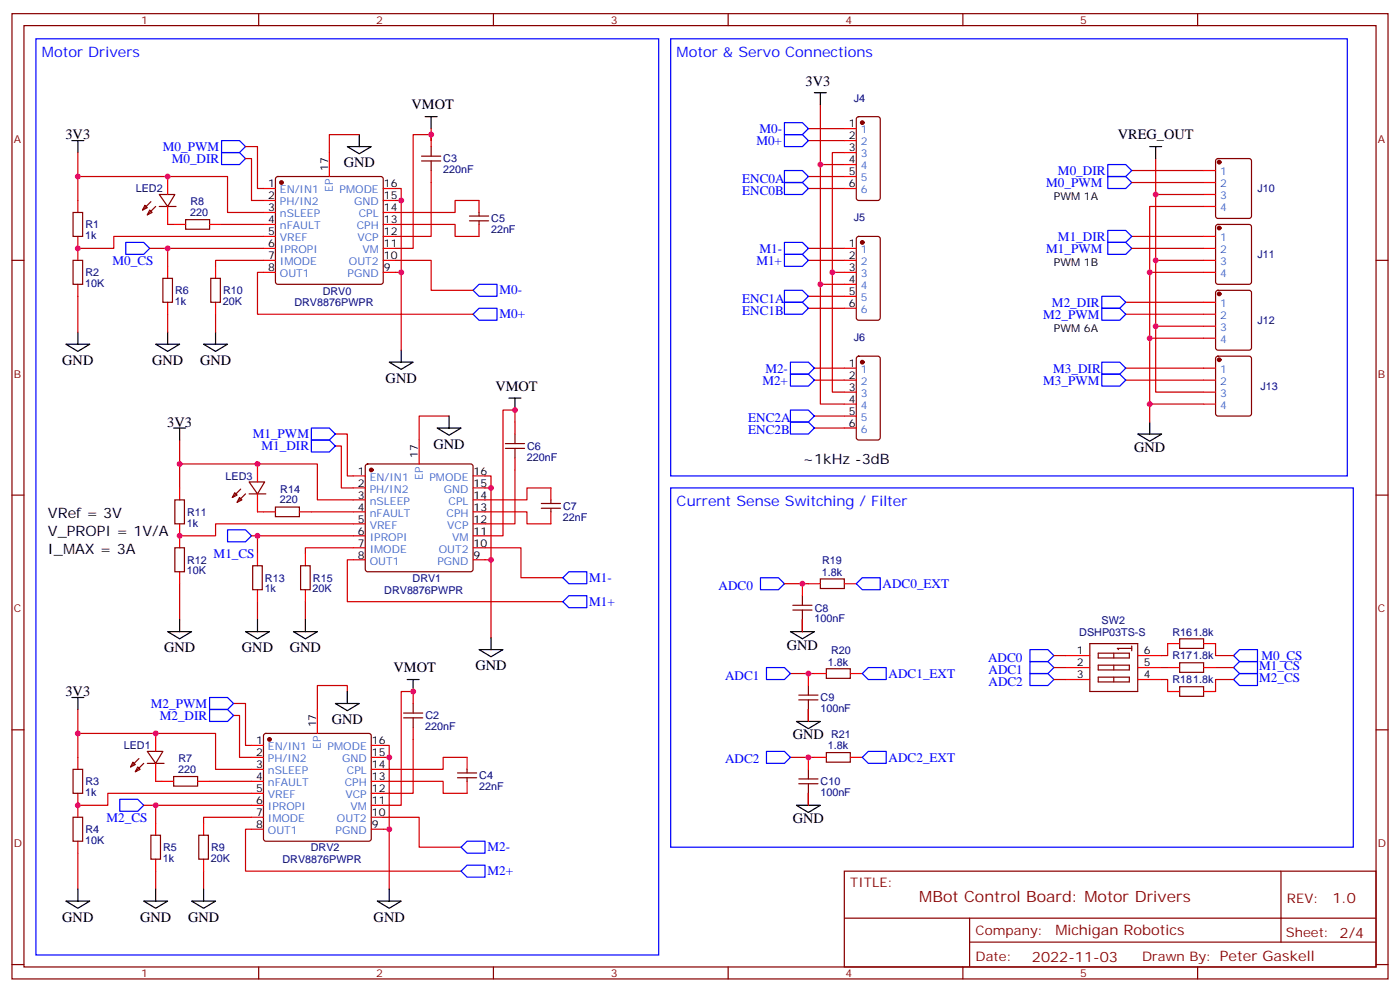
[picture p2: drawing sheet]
<svg xmlns="http://www.w3.org/2000/svg" width="412mm" height="292mm" viewBox="0 0 412 292" stroke-linecap="round" stroke-linejoin="round" font-family="sans-serif">
<g fill="none" stroke="#870000" stroke-width=".35">
<path d="M3.5 4h405.4v284.4h-405.4zM7.1 7.5h398.2v277.3h-398.2zM76.2 4v3.5M145.3 4v3.5M214.5 4v3.5M283.6 4v3.5M352.8 4v3.5M252.5 34.6l.4-.2h5.7l.6 .4 .1 23.5-.5 .7-5.9 .1-.6-.5-.1-23.5zM44.4 59.4l-2.4 2.5M46.9 57.3h4.6l-2.1 3.5zM81.4 52.2l.4-.2h30.4l.5 .2 .2 .5v30.3l-.2 .5-.5 .2h-30.4l-.5-.2-.2-.5v-30.3zM124.2 47.4h5.6"/>
<path d="M124.2 46h5.6M127 43.2v2.8M127 47.4v2.8M358.3 46.9l.5-.2h9.1l.7 .4 .1 16.5-.5 .7h-9.4l-.7-.4v-16.5zM3.5 76.7h3.6M21.5 62.6h2.8v7h-2.8zM21.5 76.7h2.8v7h-2.8zM42.7 60.5l.7 .7-1.4 .7zM44.1 61.9l.7 .7-1.4 .7zM45.9 60.8l-2.5 2.5M46.9 60.8h5M54.7 64.7h7v2.8h-7z"/>
<path d="M138.3 65.1h5.6M138.3 63.6h5.6M141.1 62.6v1M141.1 65.1v1M252.5 69.8l.4-.2h5.7l.6 .5 .1 23.5-.5 .7h-5.9l-.6-.4-.1-23.6zM358.3 66.3l.5-.2h9.1l.7 .4 .1 16.5-.5 .7h-9.4l-.7-.4v-16.5zM405.3 76.7h3.6M48 82h2.8v7h-2.8zM62.1 82h2.8v7h-2.8zM358.3 85.7l.5-.2h9.1l.7 .4 .1 16.5-.5 .7-9.4 .1-.7-.5v-16.5zM252.5 105.1l.4-.2h5.7l.6 .4 .1 23.6-.5 .7h-5.9l-.6-.5-.1-23.5zM358.3 105.1l.5-.2h9.1l.7 .4 .1 16.5-.5 .7-9.4 .1-.7-.5v-16.5z"/>
<path d="M107.8 136.9l.5-.2h30.3l.5 .2 .2 .5v30.3l-.2 .5-.5 .2h-30.3l-.5-.2-.2-.5v-30.3zM148.9 132.1h5.6M148.9 130.7h5.6M151.7 127.8v2.9M151.7 132.1v2.8M3.5 145.8h3.6M51.5 147.2h2.8v7.1h-2.8zM69.1 145.1l.7 .7-1.4 .7zM70.6 146.5l.7 .7-1.5 .8zM70.9 144.1l-2.5 2.4M72.3 145.5l-2.5 2.5M73.4 142h4.6l-2.2 3.5z"/>
<path d="M73.4 145.5h4.9M81.1 149.4h7.1v2.8h-7.1zM159.5 149.7h5.6M159.5 148.3h5.6M162.3 147.2v1.1M162.3 149.7v1.1M405.3 145.8h3.6M51.5 161.4h2.8v7h-2.8zM74.4 166.7h2.9v7h-2.9zM88.5 166.7h2.9v7h-2.9zM233.5 179.7h5.7M233.5 178.3h5.7"/>
<path d="M236.4 175.5v2.8M236.4 179.7v2.8M241.7 170.5h7v2.9h-7zM243.4 197h7.1v2.8h-7.1zM321 189.6h14.1v14.1h-14.1zM323.5 192.4h9.2v1.4h-9.2zM323.5 195.9h9.2v1.4h-9.2zM323.5 199.5h9.2v1.4h-9.2zM328.1 192.4v1.4M328.1 195.9v1.4M328.1 199.5v1.4M333.4 190.3v1.4"/>
<path d="M333.4 191h-4.3l.4 .3M347.5 188.2h7v2.8h-7zM347.5 195.2h7v2.8h-7zM3.5 215h3.6M77.8 216.2l.5-.2h30.4l.5 .2 .2 .5v30.4l-.3 .5-.4 .2h-30.4l-.5-.2-.2-.5v-30.4zM118.9 211.5h5.6M118.9 210h5.6M121.7 207.2v2.8M121.7 211.5v2.8M235.3 206.2h5.6M235.3 204.8h5.6M238.1 201.9v2.9"/>
<path d="M238.1 206.2v2.8M347.5 202.3h7v2.8h-7zM405.3 215h3.6M21.5 226.6h2.8v7.1h-2.8zM39.2 224.5l.7 .7-1.4 .7zM40.6 225.9l.7 .7-1.4 .7zM40.9 223.4l-2.4 2.5M42.3 224.9l-2.4 2.4M43.4 221.3h4.6l-2.1 3.6zM43.4 224.9h4.9M51.2 228.7h7v2.9h-7zM134.8 229.1h5.6"/>
<path d="M134.8 227.7h5.6M137.6 226.6v1.1M137.6 229.1v1.1M235.3 230.9h5.6M235.3 229.4h5.6M238.1 226.6v2.8M238.1 230.9v2.8M243.4 221.7h7.1v2.8h-7.1zM21.5 240.7h2.8v7.1h-2.8zM44.4 246h2.9v7.1h-2.9zM58.6 246h2.8v7.1h-2.8zM248.7 256.6h156.6v28.2h-156.6z"/>
<path d="M377.3 256.6v20.9M248.7 270.5h156.5M285.6 277.5h119.6M285.6 270.5v14.1M3.5 284.1h3.6M76.2 284.8v3.6M145.3 284.8v3.6M214.5 284.8v3.6M283.6 284.8v3.6M352.8 284.8v3.6M405.3 284.1h3.6"/>
</g>
<g fill="none" stroke="#00f" stroke-width=".35">
<path d="M10.6 11.4h183.4v269.9h-183.4zM197.6 11.4h199.3v128.8h-199.3zM231.1 36.1h5.3l1.7 1.8-1.7 1.8h-5.3zM231.1 39.7h5.3l1.7 1.7-1.7 1.8h-5.3zM65.3 44.9h5.3l1.7 1.8-1.7 1.8h-5.3zM65.3 41.4h5.3l1.7 1.8-1.7 1.7h-5.3zM231.1 50.2h5.3l1.7 1.8-1.7 1.8h-5.3zM231.1 53.8h5.3l1.7 1.7-1.7 1.8h-5.3zM326.3 48.5h5.3l1.8 1.7-1.8 1.8h-5.3zM326.3 52h5.3l1.8 1.8-1.8 1.7h-5.3zM37 71.4h5.3l1.8 1.8-1.8 1.7h-5.3zM231.1 74.9h5.3l1.7 1.8-1.7 1.8h-5.3z"/>
<path d="M231.1 71.4h5.3l1.7 1.8-1.7 1.7h-5.3zM326.3 67.9h5.3l1.8 1.7-1.8 1.8h-5.3zM326.3 71.4h5.3l1.8 1.8-1.8 1.7h-5.3zM139.3 85.5l1.8-1.8h5.3v3.6h-5.3zM139.3 92.6l1.8-1.8h5.3v3.5h-5.3zM231.1 85.5h5.3l1.7 1.8-1.7 1.7h-5.3zM231.1 89h5.3l1.7 1.8-1.7 1.8h-5.3zM324.6 87.3h5.2l1.8 1.7-1.8 1.8h-5.2zM324.6 90.8h5.2l1.8 1.8-1.8 1.7h-5.2zM232.8 110.2h5.3l1.8 1.8-1.8 1.7h-5.3zM232.8 106.7h5.3l1.8 1.7-1.8 1.8h-5.3zM324.6 106.7h5.2l1.8 1.7-1.8 1.8h-5.2z"/>
<path d="M324.6 110.2h5.2l1.8 1.8-1.8 1.7h-5.2zM91.7 126.1h5.3l1.8 1.7-1.8 1.8h-5.3zM91.7 129.6h5.3l1.8 1.8-1.8 1.7h-5.3zM232.8 120.8h5.3l1.8 1.8-1.8 1.7h-5.3zM232.8 124.3h5.3l1.8 1.8-1.8 1.7h-5.3zM67 156.1h5.3l1.8 1.7-1.8 1.8h-5.3zM197.6 143.7h201v105.9h-201zM165.8 177.2l1.8-1.7h5.3v3.5h-5.3zM165.8 170.2l1.8-1.8h5.3v3.5h-5.3zM224 170.2h5.3l1.8 1.7-1.8 1.8h-5.3zM254 170.2h5.3v3.5h-5.3l-1.8-1.8zM225.8 196.6h5.3l1.7 1.8-1.7 1.8h-5.3z"/>
<path d="M254 198.4l1.8-1.8h5.3v3.6h-5.3zM303.4 198.4h5.3l1.7 1.8-1.7 1.7h-5.3zM303.4 194.9h5.3l1.7 1.7-1.7 1.8h-5.3zM303.4 191.3h5.3l1.7 1.8-1.7 1.8h-5.3zM363.4 193.1l1.7-1.8h5.3v3.6h-5.3zM363.4 196.6l1.7-1.7h5.3v3.5h-5.3zM365.1 198.4h5.3v3.5h-5.3l-1.7-1.7zM61.7 205.5h5.3l1.8 1.7-1.8 1.8h-5.3zM61.7 209h5.3l1.8 1.7-1.8 1.8h-5.3zM35.3 235.4h5.3l1.7 1.8-1.7 1.8h-5.3zM225.8 221.3h5.3l1.7 1.8-1.7 1.8h-5.3zM255.8 221.3h5.3v3.6h-5.3l-1.8-1.8z"/>
<path d="M135.8 249.6l1.8-1.8h5.3v3.5h-5.3zM137.6 254.8h5.3v3.6h-5.3l-1.8-1.8z"/>
</g>
<g fill="#870000" stroke="#870000" stroke-width=".35">
<circle cx="82.9" cy="53.8" r=".53"/>
<circle cx="109.4" cy="138.4" r=".53"/>
<circle cx="79.4" cy="217.8" r=".53"/>
<circle cx="359.1" cy="106" r=".53"/>
<circle cx="359.1" cy="86.6" r=".53"/>
<circle cx="359.1" cy="67.2" r=".53"/>
<circle cx="359.1" cy="47.8" r=".53"/>
<circle cx="254" cy="36.1" r=".53"/>
<circle cx="254" cy="71.4" r=".53"/>
<circle cx="254" cy="106.7" r=".53"/>
</g>
<g fill="none" stroke="#f00" stroke-width=".35">
<path d="M127 39.7v3.5M248.7 37.9h3.5M22.9 59.1v3.5M49.4 52v5.3M77.6 55.5h3.5M77.6 59.1h3.5M97 44.9v7.1M112.9 55.5h3.5M112.9 59.1h3.5M127 50.2v3.6M141.1 59.1v3.5M248.7 55.5h3.5"/>
<path d="M248.7 41.4h3.5M248.7 44.9h3.5M248.7 48.5h3.5M248.7 52h3.5M354.5 50.2h3.6M354.5 53.8h3.6M354.5 57.3h3.6M22.9 69.6v7.1M49.4 60.8v5.3M49.4 78.5v3.5M51.2 66.1h3.5M61.7 66.1h3.6"/>
<path d="M63.5 78.5v3.5M77.6 62.6h3.5M77.6 66.1h3.5M77.6 69.6h3.5M77.6 73.2h3.5M77.6 76.7h3.5M112.9 62.6h3.5M112.9 66.1h3.5M112.9 69.6h3.5M112.9 73.2h3.5M112.9 76.7h3.5M141.1 66.1v3.5"/>
<path d="M248.7 73.2h3.5M248.7 76.7h3.5M354.5 69.6h3.6M354.5 73.2h3.6M354.5 76.7h3.6M354.5 60.8h3.6M22.9 83.7v3.6M49.4 89v3.6M63.5 89v3.6M77.6 80.2h3.5M112.9 80.2h3.5M248.7 80.2h3.5"/>
<path d="M248.7 83.7h3.5M248.7 87.3h3.5M248.7 90.8h3.5M354.5 80.2h3.6M354.5 89h3.6M354.5 92.6h3.6M354.5 96.1h3.6M354.5 99.6h3.6M248.7 108.4h3.5M248.7 112h3.5M248.7 115.5h3.5M248.7 119h3.5"/>
<path d="M354.5 108.4h3.6M354.5 112h3.6M354.5 115.5h3.6M354.5 119h3.6M75.8 136.7v5.3M123.5 129.6v7.1M151.7 124.3v3.5M151.7 134.9v3.5M248.7 122.6h3.5M248.7 126.1h3.5M52.9 143.7v3.5M52.9 154.3v7.1"/>
<path d="M75.8 145.5v5.3M77.6 150.8h3.5M88.2 150.8h3.5M104.1 150.8h3.5M104.1 140.2h3.5M104.1 143.7h3.5M104.1 147.2h3.5M104.1 154.3h3.5M104.1 157.8h3.5M139.3 150.8h3.6M139.3 140.2h3.6M139.3 143.7h3.6"/>
<path d="M139.3 147.2h3.6M139.3 154.3h3.6M139.3 157.8h3.6M162.3 143.7v3.5M162.3 150.8v3.5M52.9 168.4v3.5M75.8 163.1v3.6M75.8 173.7v3.5M90 163.1v3.6M90 173.7v3.5M104.1 161.4h3.5M104.1 164.9h3.5"/>
<path d="M139.3 161.4h3.6M139.3 164.9h3.6M236.4 171.9v3.6M238.1 171.9h3.6M248.7 171.9h3.5M236.4 182.5v3.6M238.1 198.4v3.5M239.9 198.4h3.5M250.5 198.4h3.5M314 196.6h7M314 193.1h7M335.1 196.6h7.1"/>
<path d="M335.1 193.1h7.1M344 189.6h3.5M344 196.6h3.5M354.5 189.6h3.6M354.5 196.6h3.6M45.9 216v5.3M74.1 219.6h3.5M93.5 209v7M109.4 219.6h3.5M121.7 203.7v3.5M121.7 214.3v3.5M238.1 209v3.5"/>
<path d="M314 200.2h7M335.1 200.2h7.1M344 203.7h3.5M354.5 203.7h3.6M22.9 223.1v3.5M22.9 233.7v7M45.9 224.9v5.3M47.6 230.2h3.6M58.2 230.2h3.5M74.1 230.2h3.5M74.1 223.1h3.5M74.1 226.6h3.5"/>
<path d="M74.1 233.7h3.5M74.1 237.2h3.5M109.4 230.2h3.5M109.4 223.1h3.5M109.4 226.6h3.5M109.4 233.7h3.5M109.4 237.2h3.5M137.6 223.1v3.5M137.6 230.2v3.5M238.1 223.1v3.5M238.1 233.7v3.5M239.9 223.1h3.5"/>
<path d="M250.5 223.1h3.5M22.9 247.8v3.5M45.9 242.5v3.5M45.9 253.1v3.5M60 242.5v3.5M60 253.1v3.5M74.1 240.7h3.5M74.1 244.3h3.5M109.4 240.7h3.5M109.4 244.3h3.5"/>
</g>
<g fill="none" stroke="#c00" stroke-width=".35">
<path d="M105.8 39.7h-8.8v5.2M127 37.9v3.5v-1.7h-5.3v33.5h-5.3M238.1 37.9h10.6M241.7 30.8v17.7h7M22.9 52h44.1v10.6h10.6M22.9 44.9v14.2M72.3 46.7h1.8v12.4h3.5M72.3 43.2h3.5v12.3h1.8M116.4 59.1h1.8v21.1M116.4 55.5h1.8v3.6M127 53.8v15.8h-10.6M141.1 59.1h-7v3.5h-17.7"/>
<path d="M238.1 41.4h10.6M238.1 52h10.6M238.1 55.5h10.6M241.7 48.5v35.2h7M248.7 44.9h-3.5v35.3M333.4 53.8h21.1M333.4 50.2h21.1M340.4 57.3h14.1M340.4 46.7v30h14.1M44.1 73.2h5.3M49.4 66.1h1.8M65.3 66.1h12.3"/>
<path d="M77.6 73.2h-28.2v5.3M77.6 76.7h-14.1v1.8M77.6 69.6h-44.1v3.6h-10.6M116.4 66.1h17.7v3.5h7M116.4 76.7h10.6v8.8h12.3M238.1 73.2h10.6M238.1 76.7h10.6M333.4 73.2h21.1M333.4 69.6h21.1M340.4 76.7v19.4h14.1M354.5 60.8h-15.8v19.4M22.9 87.3v10.6"/>
<path d="M49.4 92.6v5.3M63.5 92.6v5.3M77.6 80.2h-1.8v12.4h63.5M116.4 80.2h1.8v23M238.1 87.3h10.6M238.1 90.8h10.6M241.7 83.7v35.3h7M248.7 80.2h-3.5v35.3h3.5M331.6 92.6h22.9M331.6 89h22.9M340.4 96.1v19.4h14.1M354.5 80.2h-15.8v19.4"/>
<path d="M354.5 99.6h-15.8v24.7M239.9 108.4h8.8M239.9 112h8.8M331.6 112h22.9M331.6 108.4h22.9M338.7 119h15.8M52.9 136.7h40.6v10.5h10.6M52.9 129.6v14.1M98.8 127.8h3.5v12.4h1.8M98.8 131.4h1.7v12.3h3.6M132.3 122.6h-8.8v7M151.7 124.3v-3.5h-3.5v37h-5.3"/>
<path d="M151.7 138.4v15.9h-8.8M239.9 122.6h8.8M239.9 126.1h8.8M74.1 157.8h1.7M75.8 150.8h1.8M91.7 150.8h12.4M104.1 154.3h-40.6v3.5h-10.6M104.1 157.8h-28.3v5.3M142.9 143.7h1.7v21.2M142.9 150.8h12.3v3.5h7.1M142.9 140.2h1.7v3.5M162.3 143.7h-7.1v3.5h-12.3"/>
<path d="M52.9 171.9v10.6M75.8 177.2v5.3M90 177.2v5.3M104.1 164.9h-1.8v12.3h63.5M104.1 161.4h-14.1v1.7M142.9 161.4h10.6v8.8h12.3M142.9 164.9h1.7v22.9M231.1 171.9h7M232.8 198.4h7.1M236.4 182.5v3.6M310.4 196.6h3.6M310.4 193.1h3.6"/>
<path d="M342.2 196.6h1.8M344 189.6v3.5h-1.8M358.1 189.6v3.5h5.3M358.1 196.6h5.3M22.9 216h40.6v10.6h10.6M22.9 209v14.1M68.8 207.2h3.5v12.4h1.8M68.8 210.7h1.8v12.4h3.5M102.3 203.7v-1.8h-8.8v7.1M112.9 219.6h1.8v3.5M121.7 203.7h-3.5v33.5h-5.3M121.7 217.8v15.9h-8.8"/>
<path d="M238.1 209v3.5M310.4 200.2h3.6M342.2 200.2h1.8v3.5M363.4 200.2h-5.3v3.5M42.3 237.2h3.6M45.9 230.2h1.7M61.7 230.2h12.4M74.1 233.7h-42.4v3.5h-8.8M74.1 237.2h-28.2v5.3M112.9 223.1h1.8v21.2M112.9 230.2h17.6v3.5h7.1M137.6 223.1h-7.1v3.5h-17.6"/>
<path d="M232.8 223.1h7.1M238.1 233.7v3.5M22.9 251.3v10.6M45.9 256.6v5.3M60 256.6v5.3M74.1 244.3h-1.8v12.3h63.5M74.1 240.7h-14.1v1.8M112.9 240.7h10.6v8.9h12.3M112.9 244.3h1.8v17.6"/>
</g>
<g fill="none" stroke="#000" stroke-width=".35">
<path d="M105.8 39.7v3.5M125.2 34.4h3.6M127 34.4v3.5M239.9 27.3h3.5M241.7 27.3v3.5M21.2 41.4h3.5M22.9 41.4v3.5M102.3 43.2h7.1l-3.6 2.1zM338.7 43.2h3.5M340.4 43.2v3.5M22.9 97.9v3.5M49.4 97.9v3.5"/>
<path d="M63.5 97.9v3.5M19.4 101.4h7.1l-3.6 2.1zM45.9 101.4h7l-3.5 2.1zM60 101.4h7l-3.5 2.1zM114.7 106.7h7l-3.5 2.1zM118.2 103.2v3.5M149.9 117.3h3.6M151.7 117.3v3.5M51.2 126.1h3.5M52.9 126.1v3.5M128.8 126.1h7l-3.5 2.1zM132.3 122.6v3.5"/>
<path d="M335.1 127.8h7.1l-3.5 2.2zM338.7 124.3v3.5M49.4 186.1h7l-3.5 2.1zM52.9 182.5v3.6M72.3 186.1h7.1l-3.6 2.1zM75.8 182.5v3.6M86.4 186.1h7.1l-3.5 2.1zM90 182.5v3.6M141.1 191.3h7.1l-3.6 2.2zM144.6 187.8v3.5M232.8 186.1h7.1l-3.5 2.1zM236.4 182.5v3.6"/>
<path d="M21.2 205.5h3.5M22.9 205.5v3.5M98.8 207.2h7l-3.5 2.1zM102.3 203.7v3.5M119.9 200.2h3.6M121.7 200.2v3.5M234.6 212.5h7.1l-3.6 2.1zM238.1 209v3.5M234.6 237.2h7.1l-3.6 2.1zM238.1 233.7v3.5M19.4 265.4h7.1l-3.6 2.1zM22.9 261.9v3.5"/>
<path d="M42.3 265.4h7.1l-3.5 2.1zM45.9 261.9v3.5M56.4 265.4h7.1l-3.5 2.1zM60 261.9v3.5M111.1 265.4h7.1l-3.5 2.1zM114.7 261.9v3.5"/>
</g>
<g fill="#f0c">
<circle cx="118.2" cy="80.2" r=".88"/>
<circle cx="22.9" cy="73.2" r=".88"/>
<circle cx="22.9" cy="52" r=".88"/>
<circle cx="49.4" cy="52" r=".88"/>
<circle cx="75.8" cy="136.7" r=".88"/>
<circle cx="52.9" cy="136.7" r=".88"/>
<circle cx="52.9" cy="157.8" r=".88"/>
<circle cx="151.7" cy="120.8" r=".88"/>
<circle cx="144.6" cy="164.9" r=".88"/>
<circle cx="45.9" cy="216" r=".88"/>
<circle cx="22.9" cy="216" r=".88"/>
<circle cx="22.9" cy="237.2" r=".88"/>
<circle cx="114.7" cy="244.3" r=".88"/>
<circle cx="75.8" cy="157.8" r=".88"/>
<circle cx="49.4" cy="73.2" r=".88"/>
<circle cx="45.9" cy="237.2" r=".88"/>
<circle cx="238.1" cy="198.4" r=".88"/>
<circle cx="236.4" cy="171.9" r=".88"/>
<circle cx="340.4" cy="96.1" r=".88"/>
<circle cx="340.4" cy="76.7" r=".88"/>
<circle cx="340.4" cy="57.3" r=".88"/>
<circle cx="338.7" cy="80.2" r=".88"/>
<circle cx="338.7" cy="99.6" r=".88"/>
<circle cx="338.7" cy="119" r=".88"/>
<circle cx="238.1" cy="223.1" r=".88"/>
<circle cx="121.7" cy="203.7" r=".88"/>
<circle cx="127" cy="39.7" r=".88"/>
<circle cx="245.2" cy="80.2" r=".88"/>
<circle cx="241.7" cy="83.7" r=".88"/>
<circle cx="241.7" cy="48.5" r=".88"/>
<circle cx="118.2" cy="59.1" r=".88"/>
<circle cx="144.6" cy="143.7" r=".88"/>
<circle cx="114.7" cy="223.1" r=".88"/>
</g>
<text font-size="4.6" fill="#800" x="270.8" y="265.6">MBot Control Board: Motor Drivers</text>
<g font-size="4.2" fill="#00f">
<text x="12.3" y="16.7">Motor Drivers</text>
<text x="199.3" y="16.7">Motor &amp; Servo Connections</text>
<text x="199.3" y="149">Current Sense Switching / Filter</text>
</g>
<g font-size="4.2">
<text x="237.3" y="25.2">3V3</text>
<text x="121.2" y="32.2">VMOT</text>
<text x="19.3" y="41">3V3</text>
<text x="329.3" y="41.1">VREG_OUT</text>
<text x="101.2" y="49.3">GND</text>
<text x="18.3" y="107.5">GND</text>
<text x="44.8" y="107.5">GND</text>
<text x="58.9" y="107.5">GND</text>
<text x="113.6" y="112.8">GND</text>
<text x="145.9" y="115.1">VMOT</text>
<text x="49.3" y="125.7">3V3</text>
<text x="127.7" y="132.2">GND</text>
<text x="236.4" y="136.7">~1kHz -3dB</text>
<text x="334.1" y="133.1">GND</text>
<text x="14.1" y="152.5">VRef = 3V</text>
<text x="14.1" y="157.8">V_PROPI = 1V/A</text>
<text x="14.1" y="163.1">I_MAX = 3A</text>
<text x="231.8" y="191.3">GND</text>
<text x="48.3" y="192.2">GND</text>
<text x="71.3" y="192.2">GND</text>
<text x="85.4" y="192.2">GND</text>
<text x="140.1" y="197.4">GND</text>
<text x="115.9" y="198">VMOT</text>
<text x="19.3" y="205.1">3V3</text>
<text x="97.7" y="213.3">GND</text>
<text x="233.5" y="217.8">GND</text>
<text x="233.5" y="242.5">GND</text>
<text x="18.3" y="271.5">GND</text>
<text x="41.3" y="271.5">GND</text>
<text x="55.4" y="271.5">GND</text>
<text x="110.1" y="271.5">GND</text>
</g>
<g font-size="4.2" fill="#800">
<text x="392.5" y="265.9">1.0</text>
<text x="310.9" y="275.4">Michigan Robotics</text>
<text x="304" y="283.2">2022-11-03</text>
</g>
<g font-size="3.9" fill="#00f">
<text x="223.7" y="39.2">M0-</text>
<text x="48" y="44.5">M0_PWM</text>
<text x="50.6" y="48">M0_DIR</text>
<text x="222.8" y="42.7">M0+</text>
<text x="218.6" y="53.9">ENC0A</text>
<text x="311.6" y="51.5">M0_DIR</text>
<text x="218.6" y="57.4">ENC0B</text>
<text x="308.2" y="55">M0_PWM</text>
<text x="311.6" y="70.9">M1_DIR</text>
<text x="222.8" y="78">M1+</text>
<text x="223.7" y="74.4">M1-</text>
<text x="308.2" y="74.4">M1_PWM</text>
<text x="33.1" y="78">M0_CS</text>
<text x="147.1" y="86.7">M0-</text>
<text x="218.6" y="89.1">ENC1A</text>
<text x="147.1" y="93.8">M0+</text>
<text x="218.6" y="92.7">ENC1B</text>
<text x="307.3" y="93.9">M2_PWM</text>
<text x="309.9" y="90.3">M2_DIR</text>
<text x="224.6" y="113.3">M2+</text>
<text x="225.5" y="109.8">M2-</text>
<text x="307.3" y="113.3">M3_PWM</text>
<text x="310.3" y="109.8">M3_DIR</text>
<text x="220.4" y="124.4">ENC2A</text>
<text x="74.4" y="129.1">M1_PWM</text>
<text x="220.4" y="127.9">ENC2B</text>
<text x="77" y="132.7">M1_DIR</text>
<text x="62.9" y="164.4">M1_CS</text>
<text x="173.6" y="171.5">M1-</text>
<text x="211.7" y="173.8">ADC0</text>
<text x="260" y="173.3">ADC0_EXT</text>
<text x="173.6" y="178.6">M1+</text>
<text x="291" y="194.9">ADC0</text>
<text x="370.9" y="197.4">M1_CS</text>
<text x="371.6" y="194.4">M0_CS</text>
<text x="213.6" y="200.2">ADC1</text>
<text x="261.8" y="199.7">ADC1_EXT</text>
<text x="291.2" y="201.9">ADC2</text>
<text x="291.2" y="198.4">ADC1</text>
<text x="370.9" y="200.9">M2_CS</text>
<text x="44.5" y="208.5">M2_PWM</text>
<text x="47.1" y="212">M2_DIR</text>
<text x="213.6" y="224.9">ADC2</text>
<text x="261.8" y="224.4">ADC2_EXT</text>
<text x="31.4" y="242">M2_CS</text>
<text x="143.6" y="250.8">M2-</text>
<text x="143.6" y="257.8">M2+</text>
</g>
<g font-size="3.9" fill="#800">
<text x="250.5" y="261.2">TITLE:</text>
<text x="379.1" y="265.9">REV:</text>
<text x="287.4" y="275.4">Company:</text>
<text x="378.7" y="276">Sheet: 2/4</text>
<text x="287.4" y="283.1">Date:</text>
<text x="336.4" y="283.2">Drawn By: Peter Gaskell</text>
</g>
<g font-size="3.2" fill="#800">
<text x="41.6" y="7">1</text>
<text x="110.8" y="7">2</text>
<text x="179.9" y="7">3</text>
<text x="249.1" y="7">4</text>
<text x="318.2" y="7">5</text>
<text x="4.1" y="42.1">A</text>
<text x="405.9" y="42.1">A</text>
<text x="4.1" y="111.3">B</text>
<text x="405.9" y="111.3">B</text>
<text x="4.1" y="180.4">C</text>
<text x="405.9" y="180.4">C</text>
<text x="4.1" y="249.6">D</text>
<text x="405.9" y="249.6">D</text>
<text x="41.6" y="287.8">1</text>
<text x="110.8" y="287.8">2</text>
<text x="179.9" y="287.8">3</text>
<text x="249.1" y="287.8">4</text>
<text x="318.2" y="287.8">5</text>
</g>
<g font-size="3.2" fill="#000080">
<text x="251.5" y="30">J4</text>
<text x="130.6" y="47.9">C3</text>
<text x="130.5" y="51">220nF</text>
<text x="40" y="56.7">LED2</text>
<text x="370.4" y="56.7">J10</text>
<text x="56" y="63.6">220</text>
<text x="56.1" y="60.4">R8</text>
<text x="144.7" y="65.5">C5</text>
<text x="251.5" y="65.2">J5</text>
<text x="25" y="70.4">1k</text>
<text x="25.1" y="67.3">R1</text>
<text x="144.6" y="68.7">22nF</text>
<text x="370.4" y="76.1">J11</text>
<text x="25.1" y="81.4">R2</text>
<text x="25" y="84.6">10K</text>
<text x="51.5" y="89.9">1k</text>
<text x="51.6" y="86.7">R6</text>
<text x="65.6" y="89.8">20K</text>
<text x="65.7" y="86.7">R10</text>
<text x="95.1" y="86.8">DRV0</text>
<text x="86.7" y="90.2">DRV8876PWPR</text>
<text x="370.4" y="95.5">J12</text>
<text x="251.5" y="100.5">J6</text>
<text x="371.3" y="114.9">J13</text>
<text x="155.2" y="135.7">220nF</text>
<text x="155.3" y="132.5">C6</text>
<text x="66.4" y="141.3">LED3</text>
<text x="82.5" y="148.3">220</text>
<text x="82.6" y="145.1">R14</text>
<text x="55" y="155.1">1k</text>
<text x="55.1" y="151.9">R11</text>
<text x="165.8" y="153.3">22nF</text>
<text x="165.9" y="150.2">C7</text>
<text x="55.1" y="166">R12</text>
<text x="242.2" y="166">R19</text>
<text x="55" y="169.2">10K</text>
<text x="78" y="171.3">R13</text>
<text x="92.2" y="171.3">R15</text>
<text x="121.5" y="171.4">DRV1</text>
<text x="242.1" y="169.6">1.8k</text>
<text x="78" y="174.5">1k</text>
<text x="92.1" y="174.5">20K</text>
<text x="113.2" y="174.9">DRV8876PWPR</text>
<text x="239.9" y="183.3">100nF</text>
<text x="240" y="180.1">C8</text>
<text x="324.5" y="183.7">SW2</text>
<text x="317.9" y="187.2">DSHP03TS-S</text>
<text x="345.4" y="187.2">R161.8k</text>
<text x="243.8" y="196">1.8k</text>
<text x="244.8" y="192.7">R20</text>
<text x="345.4" y="194.3">R171.8k</text>
<text x="345.4" y="201.3">R181.8k</text>
<text x="241.7" y="209.8">100nF</text>
<text x="241.7" y="206.6">C9</text>
<text x="125.2" y="215.1">220nF</text>
<text x="125.3" y="211.9">C2</text>
<text x="36.5" y="220.7">LED1</text>
<text x="243.8" y="220.7">1.8k</text>
<text x="244.8" y="217.4">R21</text>
<text x="52.5" y="227.7">220</text>
<text x="52.6" y="224.5">R7</text>
<text x="25.1" y="231.3">R3</text>
<text x="141.1" y="232.7">22nF</text>
<text x="141.2" y="229.5">C4</text>
<text x="241.7" y="231.3">C10</text>
<text x="25" y="234.5">1k</text>
<text x="241.7" y="234.5">100nF</text>
<text x="25.1" y="245.4">R4</text>
<text x="25" y="248.6">10K</text>
<text x="48" y="250.7">R5</text>
<text x="62.2" y="250.7">R9</text>
<text x="91.5" y="250.8">DRV2</text>
<text x="48" y="253.9">1k</text>
<text x="62.1" y="253.9">20K</text>
<text x="83.2" y="254.2">DRV8876PWPR</text>
</g>
<g font-size="3.2">
<text x="250" y="37.5">1</text>
<text x="250" y="41.1">2</text>
<text x="250" y="44.6">3</text>
<text x="96.7" y="50.2" transform="rotate(-90 96.7 50.2)">17</text>
<text x="250" y="48.1">4</text>
<text x="250" y="51.6">5</text>
<text x="78.9" y="55.2">1</text>
<text x="78.9" y="58.7">2</text>
<text x="113.1" y="58.7">15</text>
<text x="113.1" y="55.2">16</text>
<text x="250" y="55.2">6</text>
<text x="310.4" y="59.1">PWM 1A</text>
<text x="78.9" y="62.2">3</text>
<text x="78.9" y="65.8">4</text>
<text x="113.1" y="65.8">13</text>
<text x="113.1" y="62.2">14</text>
<text x="78.9" y="69.3">5</text>
<text x="113.1" y="69.3">12</text>
<text x="78.9" y="72.8">6</text>
<text x="78.9" y="76.3">7</text>
<text x="113.1" y="76.3">10</text>
<text x="113.1" y="72.8">11</text>
<text x="250" y="72.8">1</text>
<text x="250" y="76.3">2</text>
<text x="78.9" y="79.9">8</text>
<text x="113.1" y="79.9">9</text>
<text x="250" y="79.9">3</text>
<text x="250" y="83.4">4</text>
<text x="310.4" y="78.5">PWM 1B</text>
<text x="250" y="86.9">5</text>
<text x="250" y="90.5">6</text>
<text x="310.4" y="97.9">PWM 6A</text>
<text x="250" y="108.1">1</text>
<text x="250" y="111.6">2</text>
<text x="250" y="115.1">3</text>
<text x="250" y="118.7">4</text>
<text x="250" y="122.2">5</text>
<text x="250" y="125.7">6</text>
<text x="123.1" y="134.9" transform="rotate(-90 123.1 134.9)">17</text>
<text x="105.4" y="139.8">1</text>
<text x="105.4" y="143.4">2</text>
<text x="139.5" y="143.4">15</text>
<text x="139.5" y="139.8">16</text>
<text x="105.4" y="146.9">3</text>
<text x="139.5" y="146.9">14</text>
<text x="105.4" y="150.4">4</text>
<text x="105.4" y="154">5</text>
<text x="139.5" y="154">12</text>
<text x="139.5" y="150.4">13</text>
<text x="105.4" y="157.5">6</text>
<text x="105.4" y="161">7</text>
<text x="139.5" y="161">10</text>
<text x="139.5" y="157.5">11</text>
<text x="105.4" y="164.5">8</text>
<text x="139.5" y="164.5">9</text>
<text x="317.2" y="196.3">2</text>
<text x="317.2" y="192.8">1</text>
<text x="336.9" y="196.3">5</text>
<text x="336.9" y="192.8">6</text>
<text x="317.2" y="199.8">3</text>
<text x="336.9" y="199.8">4</text>
<text x="93.1" y="214.3" transform="rotate(-90 93.1 214.3)">17</text>
<text x="75.4" y="219.2">1</text>
<text x="109.5" y="219.2">16</text>
<text x="75.4" y="222.7">2</text>
<text x="75.4" y="226.3">3</text>
<text x="109.5" y="226.3">14</text>
<text x="109.5" y="222.7">15</text>
<text x="75.4" y="229.8">4</text>
<text x="75.4" y="233.3">5</text>
<text x="109.5" y="233.3">12</text>
<text x="109.5" y="229.8">13</text>
<text x="75.4" y="236.9">6</text>
<text x="109.5" y="236.9">11</text>
<text x="75.4" y="240.4">7</text>
<text x="75.4" y="243.9">8</text>
<text x="109.5" y="243.9">9</text>
<text x="109.5" y="240.4">10</text>
</g>
<g font-size="3.2" fill="#36c">
<text x="253.5" y="39.3">1</text>
<text x="253.5" y="42.8">2</text>
<text x="253.5" y="46.4">3</text>
<text x="253.5" y="49.9">4</text>
<text x="253.5" y="53.4">5</text>
<text x="359.4" y="51.6">1</text>
<text x="82.4" y="56.9">EN/IN1</text>
<text x="98.1" y="56.6" transform="rotate(-90 98.1 56.6)">EP</text>
<text x="100" y="56.9">PMODE</text>
<text x="253.5" y="56.9">6</text>
<text x="359.4" y="55.2">2</text>
<text x="359.4" y="58.7">3</text>
<text x="82.4" y="60.5">PH/IN2</text>
<text x="82.4" y="64">nSLEEP</text>
<text x="104.3" y="60.5">GND</text>
<text x="105.7" y="64">CPL</text>
<text x="359.4" y="62.2">4</text>
<text x="82.4" y="67.5">nFAULT</text>
<text x="82.4" y="71">VREF</text>
<text x="105.1" y="67.5">CPH</text>
<text x="105.3" y="71">VCP</text>
<text x="359.4" y="71">1</text>
<text x="82.4" y="74.6">IPROPI</text>
<text x="106.7" y="74.6">VM</text>
<text x="253.5" y="74.6">1</text>
<text x="359.4" y="74.6">2</text>
<text x="82.4" y="78.1">IMODE</text>
<text x="82.4" y="81.6">OUT1</text>
<text x="102.4" y="81.6">PGND</text>
<text x="102.8" y="78.1">OUT2</text>
<text x="253.5" y="78.1">2</text>
<text x="253.5" y="81.6">3</text>
<text x="359.4" y="78.1">3</text>
<text x="359.4" y="81.6">4</text>
<text x="253.5" y="85.2">4</text>
<text x="253.5" y="88.7">5</text>
<text x="253.5" y="92.2">6</text>
<text x="359.4" y="90.5">1</text>
<text x="359.4" y="94">2</text>
<text x="359.4" y="97.5">3</text>
<text x="359.4" y="101">4</text>
<text x="253.5" y="109.9">1</text>
<text x="253.5" y="113.4">2</text>
<text x="359.4" y="109.9">1</text>
<text x="359.4" y="113.4">2</text>
<text x="253.5" y="116.9">3</text>
<text x="359.4" y="116.9">3</text>
<text x="253.5" y="120.4">4</text>
<text x="253.5" y="124">5</text>
<text x="359.4" y="120.4">4</text>
<text x="253.5" y="127.5">6</text>
<text x="108.9" y="141.6">EN/IN1</text>
<text x="124.5" y="141.3" transform="rotate(-90 124.5 141.3)">EP</text>
<text x="126.5" y="141.6">PMODE</text>
<text x="108.9" y="145.1">PH/IN2</text>
<text x="108.9" y="148.7">nSLEEP</text>
<text x="130.8" y="145.1">GND</text>
<text x="132.1" y="148.7">CPL</text>
<text x="108.9" y="152.2">nFAULT</text>
<text x="108.9" y="155.7">VREF</text>
<text x="131.5" y="152.2">CPH</text>
<text x="131.7" y="155.7">VCP</text>
<text x="108.9" y="159.2">IPROPI</text>
<text x="133.2" y="159.2">VM</text>
<text x="108.9" y="162.8">IMODE</text>
<text x="108.9" y="166.3">OUT1</text>
<text x="128.8" y="166.3">PGND</text>
<text x="129.3" y="162.8">OUT2</text>
<text x="78.9" y="221">EN/IN1</text>
<text x="94.5" y="220.7" transform="rotate(-90 94.5 220.7)">EP</text>
<text x="96.5" y="221">PMODE</text>
<text x="78.9" y="224.5">PH/IN2</text>
<text x="100.8" y="224.5">GND</text>
<text x="78.9" y="228">nSLEEP</text>
<text x="78.9" y="231.6">nFAULT</text>
<text x="101.5" y="231.6">CPH</text>
<text x="102.2" y="228">CPL</text>
<text x="78.9" y="235.1">VREF</text>
<text x="78.9" y="238.6">IPROPI</text>
<text x="101.8" y="235.1">VCP</text>
<text x="103.2" y="238.6">VM</text>
<text x="78.9" y="242.1">IMODE</text>
<text x="78.9" y="245.7">OUT1</text>
<text x="98.9" y="245.7">PGND</text>
<text x="99.3" y="242.1">OUT2</text>
</g>
</svg>
